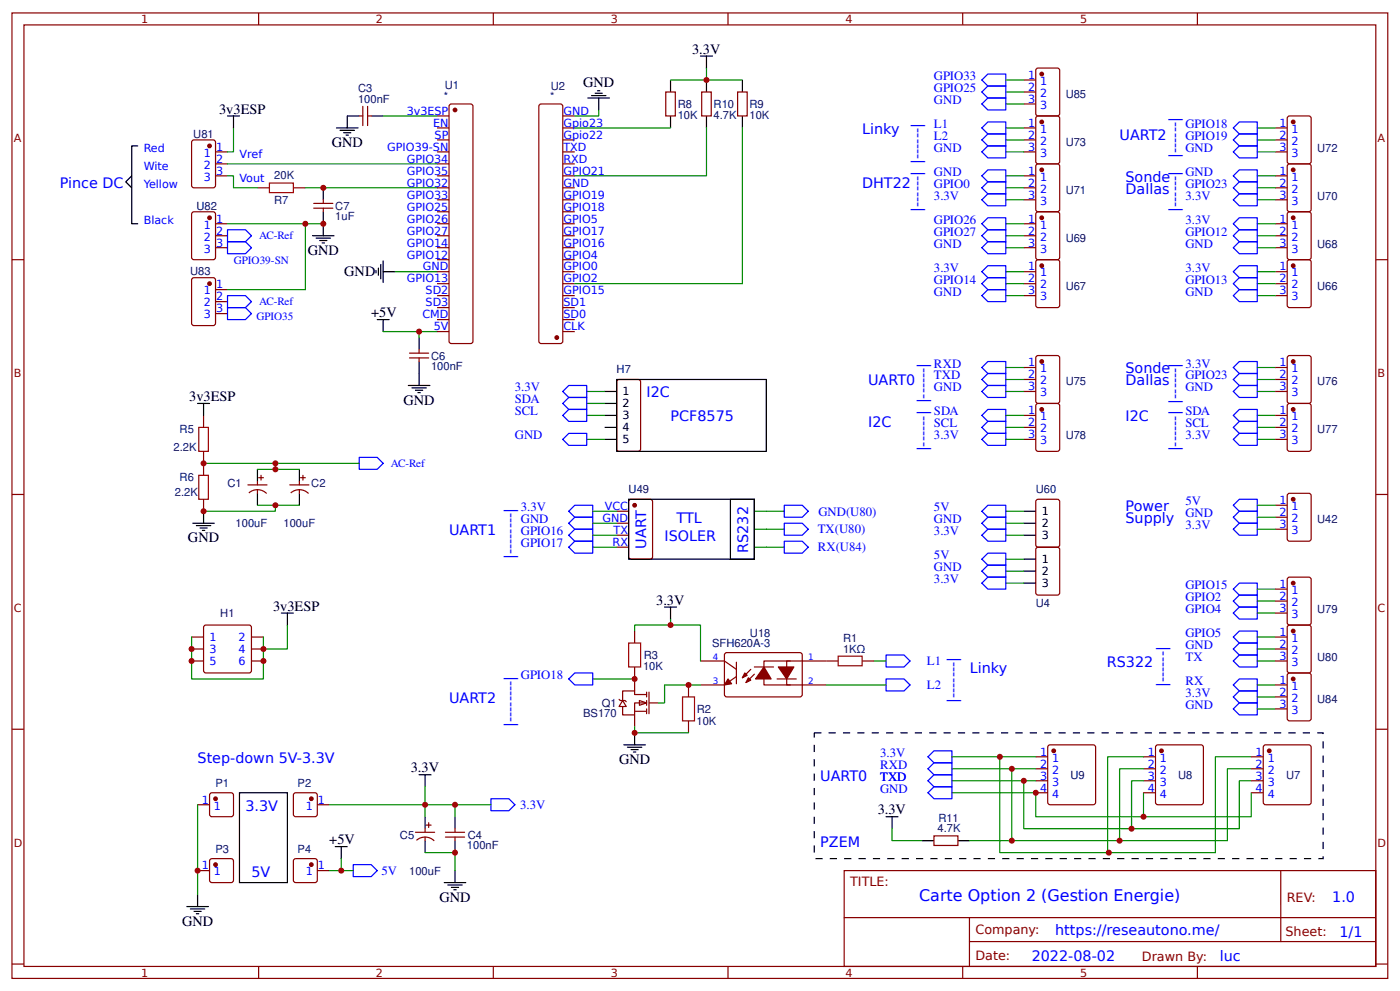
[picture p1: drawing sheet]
<svg xmlns="http://www.w3.org/2000/svg" width="309mm" height="219mm" viewBox="0 0 309 219" stroke-linecap="round" stroke-linejoin="round" font-family="sans-serif">
<g fill="none" stroke="#800" stroke-width=".26">
<path d="M2.6 2.9h304.1v213.2h-304.1zM5.3 5.5h298.7v208h-298.7zM57.1 2.9v2.6M109 2.9v2.6M160.9 2.9v2.6M212.7 2.9v2.6M226.2 17.7h2.7M228.9 15.3l.5-.3h4.2l.5 .3 .1 9.8-.3 .4-4.5 .1-.5-.2zM264.6 2.9v2.6M42.6 31l4.5-.1 .5 .3v9.8l-.2 .4-4.5 .1-.5-.3-.1-9.8zM47.6 33.5h2.7M47.6 36.2h2.7"/>
<path d="M47.6 38.8h2.7M79.4 25.6h.8M80.2 23.5v4.2M81.2 25.6h.8M81.2 23.5v4.2M96.6 25.6h2.6M96.6 28.3h2.6M96.6 30.9h2.6M96.6 33.5h2.6M96.6 36.2h2.6M96.6 38.8h2.6M99.5 23h4.5h.2l.3 .5v51.9l-.3 .4-.2 .1h-4.3l-.2-.1-.3-.4v-51.9z"/>
<path d="M119.1 23.2l.5-.2h4.2h.3l.3 .5v51.9l-.3 .4-.3 .1h-4.2l-.3-.1-.2-.4zM124.4 25.6h2.6M124.4 28.3h2.6M124.4 30.9h2.6M124.4 33.5h2.6M124.4 36.2h2.6M124.4 38.8h2.6M147.1 20.3h2.1v5.3h-2.1zM155 20.3h2.2v5.3h-2.2zM163 20.3h2.1v5.3h-2.1zM226.2 28.3h2.7M226.2 30.9h2.7"/>
<path d="M226.2 33.5h2.7M226.2 38.8h2.7M226.2 20.3h2.7M226.2 23h2.7M228.9 25.9l.5-.3h4.2l.5 .3 .1 9.8-.3 .4-4.5 .1-.5-.3zM228.9 36.5l.5-.3h4.2l.5 .3 .1 9.7-.3 .5-4.5 .1-.5-.3zM281.8 28.3h2.6M281.8 30.9h2.6M281.8 33.5h2.6M281.8 38.8h2.6M284.5 36.5l.5-.3h4.2l.4 .3 .1 9.7-.2 .5-4.5 .1-.5-.3zM284.5 25.9l.5-.3h4.2l.4 .3 .1 9.8-.2 .4-4.5 .1-.5-.3z"/>
<path d="M2.6 57.4h2.7M42.4 47l.5-.2h4.2l.5 .2v9.8l-.2 .5-4.5 .1-.5-.3zM47.6 49.4h2.7M47.6 52.1h2.7M47.6 54.7h2.7M56.9 41.5h2.6M64.8 41.5h2.7M69.3 44.9h4.3M69.3 46h4.3M71.4 44.1v.8M71.4 46v.8M96.6 57.4h2.6"/>
<path d="M96.6 41.5h2.6M96.6 44.1h2.6M96.6 46.8h2.6M96.6 49.4h2.6M96.6 52.1h2.6M96.6 54.7h2.6M124.4 57.4h2.6M124.4 41.5h2.6M124.4 44.1h2.6M124.4 46.8h2.6M124.4 49.4h2.6M124.4 52.1h2.6"/>
<path d="M124.4 54.7h2.6M226.2 41.5h2.7M226.2 44.1h2.7M226.2 49.4h2.7M226.2 52.1h2.7M226.2 54.7h2.7M228.9 47l.5-.2h4.2l.5 .2 .1 9.8-.3 .5-4.5 .1-.5-.3zM228.9 57.6l.5-.2h4.2l.5 .2 .1 9.8-.3 .5h-4.5l-.5-.2zM281.8 41.5h2.6M281.8 44.1h2.6M281.8 49.4h2.6M281.8 52.1h2.6"/>
<path d="M281.8 54.7h2.6M284.5 57.6l.5-.2h4.2l.4 .2 .1 9.8-.2 .5h-4.5l-.5-.2zM284.5 47l.5-.2h4.2l.4 .2 .1 9.8-.2 .5-4.5 .1-.5-.3zM304 57.4h2.7M42.4 61.6l.5-.3h4.2l.5 .3v9.8l-.2 .4-4.5 .1-.5-.2zM47.6 64h2.7M47.6 66.6h2.7M47.6 69.3h2.7M90.5 78h4.2M90.5 79.1h4.2M92.6 77.2v.8M92.6 79.1v.8"/>
<path d="M96.6 60h2.6M96.6 62.7h2.6M96.6 65.3h2.6M96.6 67.9h2.6M96.6 70.6h2.6M96.6 73.2h2.6M124.4 60h2.6M124.4 62.7h2.6M124.4 65.3h2.6M124.4 67.9h2.6M124.4 70.6h2.6M124.4 73.2h2.6"/>
<path d="M226.2 60h2.7M226.2 62.7h2.7M226.2 65.3h2.7M228.9 78.8l.5-.3h4.2l.5 .3 .1 9.8-.3 .4-4.5 .1-.5-.2zM281.8 60h2.6M281.8 62.7h2.6M281.8 65.3h2.6M284.5 78.8l.5-.3h4.2l.4 .3 .1 9.8-.2 .4-4.5 .1-.5-.2zM45 91.8v2.6M45 99.7v5.3M136.5 83.9l4.5-.1 .5 .3 .1 15.1-.3 .4-4.5 .1-.5-.3v-15.1zM226.2 91.8h2.7"/>
<path d="M226.2 94.4h2.7M226.2 97h2.7M226.2 81.2h2.7M226.2 83.8h2.7M226.2 86.5h2.7M228.9 89.4l.5-.3h4.2l.5 .3 .1 9.8-.3 .4-4.5 .1-.5-.3zM281.8 91.8h2.6M281.8 94.4h2.6M281.8 97h2.6M281.8 81.2h2.6M281.8 83.8h2.6M281.8 86.5h2.6"/>
<path d="M284.5 89.4l.5-.3h4.2l.4 .3 .1 9.8-.2 .4-4.5 .1-.5-.3zM2.6 109.2h2.7M45 110.3v2.6M54.8 107.1h4.2M55 108.9a2.85 2.85 0 0 1 3.9 .1M56.9 106.3v.8M56.9 108.2v.8M57.1 105.5h1.1M57.7 105v1M64 107.1h4.3M64.2 108.9a2.85 2.85 0 0 1 4 .1M66.1 106.3v.8"/>
<path d="M66.1 108.2v.8M66.4 105.5h1.1M66.9 105v1M136.3 112.9h2.6M136.3 115.6h2.6M136.3 118.2h2.6M139.2 110.4l4.5-.1 .4 .2 .1 12.5-.3 .4-4.5 .1-.4-.3-.1-12.4zM228.9 110.5l.5-.2h4.2l.5 .2 .1 9.8-.3 .5-4.5 .1-.5-.3zM281.8 111.6h2.6M281.8 114.2h2.6M281.8 116.9h2.6M284.5 109.2l.5-.2h4.2l.4 .2 .1 9.8-.2 .5h-4.5l-.5-.2z"/>
<path d="M304 109.2h2.7M45.2 138.1h9.8l.5 .2 .1 9.8-.3 .5h-9.8l-.4-.2-.1-9.8zM136.3 120.9h2.6M140.2 139.4v2.6M228.9 121.1l.5-.2h4.2l.5 .2 .1 9.8-.3 .5h-4.5l-.5-.2zM281.8 130.1h2.6M281.8 132.8h2.6M281.8 135.4h2.6M284.5 127.7l.5-.2h4.2l.4 .2 .1 9.8-.2 .5-4.5 .1-.5-.3zM284.5 138.3l.5-.2h4.2l.4 .2 .1 9.8-.2 .5h-4.5l-.5-.2zM42.3 140.7h2.7M42.3 143.4h2.7"/>
<path d="M42.3 146h2.7M55.6 140.7h2.6M55.6 143.4h2.6M55.6 146h2.6M140.2 147.3v2.7M152.1 151.3v2.6M152.1 159.2v2.7M281.8 140.7h2.6M281.8 143.4h2.6M281.8 146h2.6M281.8 151.3h2.6M281.8 153.9h2.6"/>
<path d="M281.8 156.6h2.6M284.5 148.9l.5-.3h4.2l.4 .3 .1 9.8-.2 .5h-4.5l-.5-.2zM2.6 161.1h2.7M43.7 177.7h2.6M46.4 175.4l.4-.3 4.5 .1 .3 .4-.1 4.5-.4 .3-4.5-.1-.3-.4zM65.1 175.2l4.5-.1 .4 .3 .1 4.5-.2 .4-4.5 .1-.5-.3-.1-4.5zM70.1 177.7h2.7M228.9 167.2h2.6M228.9 169.8h2.6M228.9 172.5h2.6M228.9 175.1h2.6M231.6 164.8l.4-.3h9.6l.4 .3 .1 12.4-.3 .5h-9.8l-.4-.2z"/>
<path d="M252.7 167.2h2.6M252.7 169.8h2.6M252.7 172.5h2.6M252.7 175.1h2.6M255.4 164.8l.5-.3h9.5l.4 .3 .1 12.4-.3 .5h-9.7l-.5-.2zM276.5 167.2h2.6M276.5 169.8h2.6M276.5 172.5h2.6M276.5 175.1h2.6M279.2 164.8l.5-.3h9.5l.4 .3 .1 12.4-.2 .5h-9.8l-.5-.2zM304 161.1h2.7M43.7 192.3h2.6"/>
<path d="M46.6 189.7h4.5l.4 .2 .1 4.5-.3 .5h-4.5l-.4-.2-.1-4.5zM65.1 189.7h4.5l.4 .2 .1 4.5-.2 .5h-4.5l-.5-.2-.1-4.5zM70.1 192.3h2.7M91.8 183.8h4.2M92 185.6a2.85 2.85 0 0 1 4 .1M93.9 183v.8M93.9 184.9v.8M94.2 182.2h1M94.7 181.7v1.1M98.4 184.9h4.3M98.4 183.8h4.3M100.5 183v.8"/>
<path d="M100.5 184.9v.8M186.5 192.3h117.5v21.2h-117.5zM206.4 184.6h5.3v2.1h-5.3zM283 192.3v15.7M2.6 212.9h2.7M57.1 213.5v2.6M109 213.5v2.6M160.9 213.5v2.6M186.6 202.7h117.3M212.7 213.5v2.6M214.2 208h89.7M214.2 202.7v10.6"/>
<path d="M264.6 213.5v2.6M304 212.9h2.7"/>
</g>
<g fill="#800" stroke="#800" stroke-width=".26">
<circle cx="100.5" cy="24.3" r=".4"/>
<circle cx="123" cy="74.6" r=".4"/>
<circle cx="46.3" cy="32.2" r=".4"/>
<circle cx="46.3" cy="48.1" r=".4"/>
<circle cx="46.3" cy="62.7" r=".4"/>
<circle cx="230.2" cy="16.4" r=".4"/>
<circle cx="230.2" cy="26.9" r=".4"/>
<circle cx="230.2" cy="37.5" r=".4"/>
<circle cx="230.2" cy="48.1" r=".4"/>
<circle cx="230.2" cy="58.7" r=".4"/>
<circle cx="285.7" cy="58.7" r=".4"/>
<circle cx="285.7" cy="48.1" r=".4"/>
<circle cx="285.7" cy="37.5" r=".4"/>
<circle cx="285.7" cy="26.9" r=".4"/>
<circle cx="230.2" cy="90.4" r=".4"/>
<circle cx="285.7" cy="90.4" r=".4"/>
<circle cx="285.7" cy="79.9" r=".4"/>
<circle cx="230.2" cy="79.9" r=".4"/>
<circle cx="285.7" cy="110.3" r=".4"/>
<circle cx="285.7" cy="128.8" r=".4"/>
<circle cx="285.7" cy="139.4" r=".4"/>
<circle cx="285.7" cy="150" r=".4"/>
<circle cx="47.6" cy="176.4" r=".4"/>
<circle cx="47.6" cy="191" r=".4"/>
<circle cx="68.8" cy="191" r=".4"/>
<circle cx="68.8" cy="176.4" r=".4"/>
<circle cx="140.2" cy="111.6" r=".4"/>
<circle cx="280.5" cy="165.8" r=".4"/>
<circle cx="256.6" cy="165.8" r=".4"/>
<circle cx="232.8" cy="165.8" r=".4"/>
</g>
<g fill="none" stroke="#000" stroke-width=".26">
<path d="M148.2 17.7v2.6M154.8 12.4h2.6M156.1 12.4v2.6M156.1 17.7v2.6M164 17.7v2.6M29.1 38.8l-1.3 1.4 1.3 1.3M30.4 32.2h-1.3v17.2h1.3M50.3 25.6h2.6M51.6 25.6v2.7M74.3 28.3h4.8M75.1 28.8h3.2M75.9 29.3h1.6"/>
<path d="M76.5 29.8h.5M79.4 25.6h-2.7v2.7M82 25.6h2.7M129.9 21.6h4.8M130.7 21.1h3.2M131.5 20.6h1.6M132 20.1h.6M132.3 21.6v2.7M148.2 25.6v2.7M156.1 25.6v2.7M164 25.6v2.7M69.1 52.1h4.7"/>
<path d="M69.8 52.6h3.2M70.6 53.1h1.6M71.2 53.7h.5M71.4 41.5v2.6M71.4 46.8v5.3M83.1 59.7v.6M83.6 59.2v1.6M84.1 58.4v3.2M84.7 57.6v4.8M83.3 70.6h2.7M84.7 70.6v2.6M84.7 60h2.6"/>
<path d="M92.6 74.6v2.6M92.6 79.9v5.2M43.7 89.1h2.6M45 89.1v2.7M90.2 85.1h4.8M91 85.7h3.2M91.8 86.2h1.6M92.3 86.7h.6M133.6 89.1h2.7M133.6 86.5h2.7M133.6 91.8h2.7M133.6 94.4h2.7"/>
<path d="M133.6 97h2.7M136.3 83.8h33v15.9h-33zM42.6 115.6h4.8M43.4 116.1h3.2M44.2 116.6h1.6M44.7 117.2h.5M45 112.9v2.7M56.9 103.7v2.6M56.9 109v2.6M66.1 103.7v2.6M66.1 109v2.6M138.9 110.3h27.8v13.2h-27.8z"/>
<path d="M161.4 110.3h5.3v13.2h-5.3zM226.2 115.6h2.7M226.2 118.2h2.7M226.2 112.9h2.7M62.2 135.4h2.6M63.5 135.4v2.7M226.2 128.8h2.7M226.2 123.5h2.7M226.2 126.2h2.7M52.9 175.1h10.6v19.8h-10.6zM92.6 171.1h2.6M93.9 171.1v2.7"/>
<path d="M43.7 197.6v2.6M74.1 187h2.6M75.4 187v2.7M93.9 180.4v2.6M93.9 185.7v2.6M98.2 194.9h4.7M99 195.5h3.1M99.7 196h1.6M100.3 196.5h.5M100.5 180.4v2.6M100.5 185.7v2.6M100.5 192.3v2.6"/>
<path d="M195.8 180.4h2.6M197.1 180.4v2.6M203.7 185.7h2.7M211.7 185.7h2.6M41.3 200.2h4.7M42.1 200.8h3.1M42.9 201.3h1.5M43.4 201.8h.5"/>
</g>
<g fill="none" stroke="#080" stroke-width=".26">
<path d="M156.1 15v2.7h-7.9M156.1 17.7h7.9M222.2 17.7h4M50.3 38.8h1.3v2.7h5.3M50.3 36.2h46.3M51.6 28.3v5.2h-1.3M84.7 25.6h11.9M127 28.3h21.2M132.3 24.3v1.3h-5.3M156.1 28.3v10.5h-29.1M164 28.3v34.4h-37M222.2 28.3h4"/>
<path d="M222.2 20.3h4M222.2 23h4M222.2 30.9h4M222.2 33.5h4M222.2 38.8h4M277.8 28.3h4M277.8 30.9h4M277.8 33.5h4M277.8 38.8h4M50.3 49.4h21.1M67.5 49.4v14.6h-17.2M67.5 41.5h29.1"/>
<path d="M222.2 49.4h4M222.2 41.5h4M222.2 44.1h4M222.2 52.1h4M222.2 54.7h4M277.8 49.4h4M277.8 41.5h4M277.8 44.1h4M277.8 52.1h4M277.8 54.7h4M84.7 73.2h11.9M87.3 60h9.3"/>
<path d="M92.6 73.2v1.4M222.2 60h4M222.2 62.7h4M222.2 65.3h4M277.8 60h4M277.8 62.7h4M277.8 65.3h4M129.6 97h4M129.6 91.8h4M129.6 86.5h4M129.6 89.1h4M222.2 97h4"/>
<path d="M222.2 94.4h4M222.2 91.8h4M222.2 86.5h4M222.2 83.8h4M222.2 81.2h4M277.8 97h4M277.8 94.4h4M277.8 91.8h4M277.8 86.5h4M277.8 83.8h4M277.8 81.2h4M45 102.3h34.4"/>
<path d="M56.9 103.7h9.2M56.9 111.6h9.2M60.9 111.6v1.3h-15.9M60.9 102.3v1.4M131 112.9h5.3M131 118.2h5.3M131 115.6h5.3M166.7 116.9h6.6M166.7 112.9h6.6M222.2 112.9h4M222.2 118.2h4M222.2 115.6h4"/>
<path d="M277.8 111.6h4M277.8 114.2h4M277.8 116.9h4M63.5 138.1v5.3h-5.3M131 120.9h5.3M166.7 120.9h6.6M222.2 128.8h4M222.2 126.2h4M222.2 123.5h4M277.8 135.4h4M277.8 132.8h4M277.8 130.1h4"/>
<path d="M42.3 140.7v9.3h15.9v-6.6M58.2 140.7v2.7M277.8 156.6h4M277.8 153.9h4M277.8 151.3h4M277.8 146h4M277.8 143.4h4M277.8 140.7h4M43.7 177.7v19.9M72.8 177.7h35.7M93.9 173.8v6.6M100.5 177.7v2.7"/>
<path d="M210.3 175.1h18.6v5.3h23.8M210.3 169.8h13.3M210.3 172.5h15.9M210.3 167.2h10.6M228.9 167.2h-8v21.1h24.1M228.9 169.8h-5.3v15.9h23.8M228.9 172.5h-2.7v10.5h23.8M252.7 167.2h-8v21.1h23.9v-21.1h7.9M252.7 169.8h-5.3v15.9h23.8v-15.9h5.3M252.7 172.5h-2.7v10.5h23.8v-10.5h2.7M252.7 175.1v5.3h23.8v-5.3M75.4 189.7v2.6h-2.6"/>
<path d="M75.4 192.3h2.7M93.9 188.3h6.6v4M197.1 183v2.7h6.6M214.3 185.7h9.3"/>
</g>
<path d="M59.5 40.4h5.3v2.1h-5.3zM43.9 94.4h2.1v5.3h-2.1zM43.9 105h2.1v5.3h-2.1zM138.9 142h2.7v5.3h-2.7zM150.8 153.9h2.7v5.3h-2.7z" fill="none" stroke="#a00000" stroke-width=".26"/>
<g fill="none" stroke="#00f" stroke-width=".26">
<path d="M218.3 16.4h3.9v2.6h-3.9l-1.3-1.3zM218.3 19h3.9v2.6h-3.9l-1.3-1.3zM217 23l1.3-1.4h3.9v2.7h-3.9zM218.3 26.9h3.9v2.7h-3.9l-1.3-1.3zM218.3 29.6h3.9v2.6h-3.9l-1.3-1.3zM218.3 32.2h3.9v2.7h-3.9l-1.3-1.4zM218.3 37.5h3.9v2.7h-3.9l-1.3-1.4zM272.5 30.9l1.3-1.3h4v2.6h-4zM272.5 38.8l1.3-1.3h4v2.7h-4zM273.8 26.9h4v2.7h-4l-1.3-1.3zM273.8 32.2h4v2.7h-4l-1.3-1.4zM50.3 53.4h3.9l1.4 1.3-1.4 1.3h-3.9z"/>
<path d="M50.3 50.7h3.9l1.4 1.4-1.4 1.3h-3.9zM218.3 40.2h3.9v2.6h-3.9l-1.3-1.3zM218.3 42.8h3.9v2.7h-3.9l-1.3-1.4zM218.3 48.1h3.9v2.6h-3.9l-1.3-1.3zM218.3 50.7h3.9v2.7h-3.9l-1.3-1.3zM218.3 53.4h3.9v2.6h-3.9l-1.3-1.3zM218.3 58.7h3.9v2.6h-3.9l-1.3-1.3zM272.5 44.1l1.3-1.3h4v2.7h-4zM272.5 54.7l1.3-1.3h4v2.6h-4zM273.8 40.2h4v2.6h-4l-1.3-1.3zM273.8 48.1h4v2.6h-4l-1.3-1.3zM273.8 50.7h4v2.7h-4l-1.3-1.3z"/>
<path d="M273.8 58.7h4v2.6h-4l-1.3-1.3zM50.3 67.9h3.9l1.4 1.4-1.4 1.3h-3.9zM50.3 65.3h3.9l1.4 1.3-1.4 1.3h-3.9zM218.3 61.3h3.9v2.7h-3.9l-1.3-1.3zM218.3 64h3.9v2.6h-3.9l-1.3-1.3zM218.3 79.9h3.9v2.6h-3.9l-1.3-1.3zM272.5 62.7l1.3-1.4h4v2.7h-4zM273.8 64h4v2.6h-4l-1.3-1.3zM273.8 79.9h4v2.6h-4l-1.3-1.3zM124.4 97l1.3-1.3h3.9v2.7h-3.9zM125.7 87.8h3.9v2.6h-3.9l-1.3-1.3zM125.7 90.4h3.9v2.7h-3.9l-1.3-1.3z"/>
<path d="M125.7 85.1h3.9v2.7h-3.9l-1.3-1.3zM218.3 95.7h3.9v2.7h-3.9l-1.3-1.4zM218.3 93.1h3.9v2.6h-3.9l-1.3-1.3zM218.3 90.4h3.9v2.7h-3.9l-1.3-1.3zM218.3 85.1h3.9v2.7h-3.9l-1.3-1.3zM218.3 82.5h3.9v2.6h-3.9l-1.3-1.3zM272.5 91.8l1.3-1.4h4v2.7h-4zM272.5 94.4l1.3-1.3h4v2.6h-4zM273.8 85.1h4v2.7h-4l-1.3-1.3zM273.8 82.5h4v2.6h-4l-1.3-1.3zM273.8 95.7h4v2.7h-4l-1.3-1.4zM79.4 101h3.9l1.4 1.3-1.4 1.4h-3.9z"/>
<path d="M127 116.9h4v2.6h-4l-1.3-1.3zM127 114.2h4v2.7h-4l-1.3-1.3zM127 111.6h4v2.6h-4l-1.3-1.3zM127 119.5h4v2.7h-4l-1.3-1.3zM173.3 111.6h4l1.3 1.3-1.3 1.3h-4zM173.3 119.5h4l1.3 1.4-1.3 1.3h-4zM173.3 115.6h4l1.3 1.3-1.3 1.3h-4zM218.3 111.6h3.9v2.6h-3.9l-1.3-1.3zM218.3 114.2h3.9v2.7h-3.9l-1.3-1.3zM218.3 116.9h3.9v2.6h-3.9l-1.3-1.3zM272.5 114.2l1.3-1.3h4v2.7h-4zM272.5 111.6l1.3-1.3h4v2.6h-4z"/>
<path d="M273.8 115.6h4v2.6h-4l-1.3-1.3zM218.3 122.2h3.9v2.6h-3.9l-1.3-1.3zM218.3 124.8h3.9v2.7h-3.9l-1.3-1.3zM218.3 127.5h3.9v2.6h-3.9l-1.3-1.3zM272.5 135.4l1.3-1.3h4v2.6h-4zM272.5 130.1l1.3-1.3h4v2.6h-4zM273.8 139.4h4v2.6h-4l-1.3-1.3zM273.8 131.4h4v2.7h-4l-1.3-1.3zM272.5 153.9l1.3-1.3h4v2.7h-4zM272.5 151.3l1.3-1.3h4v2.6h-4zM272.5 146l1.3-1.3h4v2.6h-4zM272.5 143.4l1.3-1.4h4v2.7h-4z"/>
<path d="M273.8 155.3h4v2.6h-4l-1.3-1.3zM108.5 176.4h3.9l1.4 1.3-1.4 1.4h-3.9zM206.4 168.5h3.9v2.6h-3.9l-1.3-1.3zM206.4 171.1h3.9v2.7h-3.9l-1.3-1.3zM206.4 173.8h3.9v2.6h-3.9l-1.3-1.3zM206.4 165.8h3.9v2.7h-3.9l-1.3-1.3zM78.1 191h3.9l1.3 1.3-1.3 1.3h-3.9z"/>
</g>
<path d="M179.9 161.9h112.5v27.8h-112.5z" fill="none" stroke="#000" stroke-width=".26" stroke-dasharray="1.6 1.6" stroke-linecap="butt"/>
<path d="M141.3 154.7l1.6 .6-1.6 .5z" fill="#fefefe" stroke="#800" stroke-width=".26"/>
<g fill="none" stroke="#800" stroke-width=".26">
<path d="M136.8 154.5l.3 .2h1l.3 .3M137.6 154.7l.8 1.4h-1.6zM140.2 157.1h2.7M140.2 150v2.6M140.2 157.9v2.6M142.9 153.4h-2.7v-.8h-2.6v2.1M142.9 155.3h-2.7v2.6h-2.6v-1.8M142.9 152.9v1M142.9 154.7v1.1M142.9 156.6v1M143.4 152.9v4.7M143.4 155.3h2.1"/>
<path d="M154.8 146h5.3l2.6 1.8M160.3 144.2h16.7l.3 .5-.1 9-.5 .2h-16.4l-.2-.5v-8.7zM162.7 149.4l-2.6 1.9h-5.3M162.7 146.3v4.7M165.9 147.8l-1.9 1.9M166.7 148.9l-1.9 1.9M166.7 147.3h4.2M171.7 150h4.2M174.6 146h-5.8v5.3h5.8M185.2 146h-11.4v5.3h8.8M190.5 146h2.6"/>
</g>
<g fill="#800" stroke="#800" stroke-width=".26">
<path d="M160.9 150l.8 1-1.6 .3z"/>
<path d="M165.4 149.7l.5 .5-1.1 .6z"/>
<path d="M164.6 148.6l.5 .6-1.1 .5z"/>
<path d="M172 147.3h3.4l-1.6 2.7z"/>
<path d="M168.8 147.3l1.6 2.7h-3.4z"/>
</g>
<path d="M185.2 144.9h5.3v2.2h-5.3z" fill="none" stroke="#a00000" stroke-width=".26"/>
<path d="M127 148.6h4v2.7h-4l-1.3-1.3zM195.8 144.7h4l1.3 1.3-1.3 1.3h-4zM195.8 150h4l1.3 1.3-1.3 1.3h-4z" fill="none" stroke="#00f" stroke-width=".26"/>
<path d="M140.2 139.4v-1.3h14.6v7.9M148.2 136.7v1.4M131 150h9.2M154.8 151.3h-8v4h-1.3M182.6 151.3h13.2M193.1 146h2.7M140.2 160.5v1.4h11.9" fill="none" stroke="#080" stroke-width=".26"/>
<path d="M146.8 134.1h2.7M148.2 134.1v2.6M137.8 164.5h4.8M138.6 165h3.2M139.4 165.6h1.6M140 166.1h.5M140.2 161.9v2.6" fill="none" stroke="#000" stroke-width=".26"/>
<g fill="#c00">
<circle cx="71.4" cy="49.4" r=".66"/>
<circle cx="71.4" cy="41.5" r=".66"/>
<circle cx="67.5" cy="49.4" r=".66"/>
<circle cx="45" cy="102.3" r=".66"/>
<circle cx="60.9" cy="103.7" r=".66"/>
<circle cx="60.9" cy="102.3" r=".66"/>
<circle cx="45" cy="112.9" r=".66"/>
<circle cx="60.9" cy="111.6" r=".66"/>
<circle cx="42.3" cy="143.4" r=".66"/>
<circle cx="42.3" cy="146" r=".66"/>
<circle cx="58.2" cy="143.4" r=".66"/>
<circle cx="58.2" cy="146" r=".66"/>
<circle cx="43.7" cy="192.3" r=".66"/>
<circle cx="100.5" cy="177.7" r=".66"/>
<circle cx="93.9" cy="177.7" r=".66"/>
<circle cx="100.5" cy="188.3" r=".66"/>
<circle cx="156.1" cy="17.7" r=".66"/>
<circle cx="75.4" cy="192.3" r=".66"/>
<circle cx="245" cy="188.3" r=".66"/>
<circle cx="247.4" cy="185.7" r=".66"/>
<circle cx="250" cy="183" r=".66"/>
<circle cx="252.7" cy="180.4" r=".66"/>
<circle cx="226.2" cy="172.5" r=".66"/>
<circle cx="223.6" cy="169.8" r=".66"/>
<circle cx="220.9" cy="167.2" r=".66"/>
<circle cx="228.9" cy="175.1" r=".66"/>
<circle cx="223.6" cy="185.7" r=".66"/>
<circle cx="92.6" cy="73.2" r=".66"/>
<circle cx="152.1" cy="151.3" r=".66"/>
<circle cx="140.2" cy="150" r=".66"/>
<circle cx="148.2" cy="138.1" r=".66"/>
<circle cx="140.2" cy="161.9" r=".66"/>
</g>
<text font-size="3.5" fill="#00f" x="203.1" y="199.1">Carte Option 2 (Gestion Energie)</text>
<g font-size="3.2">
<text x="152.9" y="11.9">3.3V</text>
<text x="128.9" y="19.3">GND</text>
<text x="48.4" y="25.1">3v3ESP</text>
<text x="73.3" y="32.5">GND</text>
<text x="68" y="56.3">GND</text>
<text x="76.1" y="61.1">GND</text>
<text x="82" y="70.1">+5V</text>
<text x="41.8" y="88.6">3v3ESP</text>
<text x="89.2" y="89.4">GND</text>
<text x="41.5" y="119.8">GND</text>
<text x="60.3" y="134.9">3v3ESP</text>
<text x="145" y="133.6">3.3V</text>
<text x="90.8" y="170.6">3.3V</text>
<text x="136.8" y="168.8">GND</text>
<text x="193.9" y="179.9">3.3V</text>
<text x="72.8" y="186.5">+5V</text>
<text x="97.1" y="199.2">GND</text>
<text x="40.2" y="204.5">GND</text>
</g>
<g font-size="3.2" fill="#00f">
<text x="190.5" y="29.6">Linky</text>
<text x="247.4" y="30.8">UART2</text>
<text x="260.6" y="34.9" transform="rotate(-90 260.6 34.9)">|------|</text>
<text x="13.2" y="41.5">Pince DC</text>
<text x="190.5" y="41.5">DHT22</text>
<text x="248.7" y="40.2">Sonde</text>
<text x="203.7" y="46.8" transform="rotate(-90 203.7 46.8)">|------| |------|</text>
<text x="248.7" y="42.8">Dallas</text>
<text x="260.6" y="46.8" transform="rotate(-90 260.6 46.8)">|------|</text>
<text x="248.7" y="82.5">Sonde</text>
<text x="142.9" y="87.8">I2C</text>
<text x="191.8" y="85.1">UART0</text>
<text x="248.7" y="85.1">Dallas</text>
<text x="148.2" y="93.1">PCF8575</text>
<text x="191.8" y="94.4">I2C</text>
<text x="248.7" y="93.1">I2C</text>
<text x="205.1" y="99.7" transform="rotate(-90 205.1 99.7)">|------| |------|</text>
<text x="260.6" y="99.7" transform="rotate(-90 260.6 99.7)">|------| |------|</text>
<text x="248.7" y="112.9">Power</text>
<text x="99.2" y="118.2">UART1</text>
<text x="146.8" y="119.5">ISOLER</text>
<text x="149.5" y="115.6">TTL</text>
<text x="248.7" y="115.6">Supply</text>
<text x="113.8" y="123.5" transform="rotate(-90 113.8 123.5)">|--------|</text>
<text x="142.8" y="121.2" transform="rotate(-90 142.8 121.2)">UART</text>
<text x="165.3" y="122.1" transform="rotate(-90 165.3 122.1)">RS232</text>
<text x="214.3" y="148.6">Linky</text>
<text x="244.6" y="147.3">RS322</text>
<text x="99.2" y="155.3">UART2</text>
<text x="211.7" y="155.3" transform="rotate(-90 211.7 155.3)">|-------|</text>
<text x="257.9" y="151.8" transform="rotate(-90 257.9 151.8)">|------|</text>
<text x="113.8" y="160.5" transform="rotate(-90 113.8 160.5)">|--------|</text>
<text x="43.7" y="168.5">Step-down 5V-3.3V</text>
<text x="181.2" y="172.5">UART0</text>
<text x="54.2" y="179.1">3.3V</text>
<text x="181.2" y="187">PZEM</text>
<text x="55.6" y="193.6">5V</text>
<text x="294.4" y="199.2">1.0</text>
<text x="233.2" y="206.4">https://reseautono.me/</text>
<text x="296" y="207">1/1</text>
<text x="228" y="212.3">2022-08-02</text>
<text x="269.5" y="212.2">luc</text>
</g>
<g font-size="2.8" fill="#00f">
<text x="206.4" y="17.7">GPIO33</text>
<text x="206.4" y="20.3">GPIO25</text>
<text x="206.4" y="23">GND</text>
<text x="206.4" y="28.3">L1</text>
<text x="261.9" y="28.3">GPIO18</text>
<text x="206.4" y="33.5">GND</text>
<text x="206.4" y="30.9">L2</text>
<text x="261.9" y="30.9">GPIO19</text>
<text x="261.9" y="33.5">GND</text>
<text x="206.4" y="38.8">GND</text>
<text x="206.4" y="41.5">GPIO0</text>
<text x="261.9" y="38.8">GND</text>
<text x="261.9" y="41.5">GPIO23</text>
<text x="206.4" y="44.1">3.3V</text>
<text x="261.9" y="44.1">3.3V</text>
<text x="206.4" y="49.4">GPIO26</text>
<text x="206.4" y="52.1">GPIO27</text>
<text x="261.9" y="49.4">3.3V</text>
<text x="261.9" y="52.1">GPIO12</text>
<text x="206.4" y="54.7">GND</text>
<text x="261.9" y="54.7">GND</text>
<text x="206.4" y="60">3.3V</text>
<text x="206.4" y="62.7">GPIO14</text>
<text x="206.4" y="65.3">GND</text>
<text x="261.9" y="60">3.3V</text>
<text x="261.9" y="62.7">GPIO13</text>
<text x="261.9" y="65.3">GND</text>
<text x="206.4" y="83.8">TXD</text>
<text x="206.4" y="81.2">RXD</text>
<text x="261.9" y="83.8">GPIO23</text>
<text x="261.9" y="81.2">3.3V</text>
<text x="113.8" y="89.1">SDA</text>
<text x="113.8" y="86.5">3.3V</text>
<text x="206.4" y="86.5">GND</text>
<text x="261.9" y="86.5">GND</text>
<text x="113.8" y="91.8">SCL</text>
<text x="206.4" y="94.4">SCL</text>
<text x="206.4" y="91.8">SDA</text>
<text x="261.9" y="91.8">SDA</text>
<text x="261.9" y="94.4">SCL</text>
<text x="113.8" y="97">GND</text>
<text x="206.4" y="97">3.3V</text>
<text x="261.9" y="97">3.3V</text>
<text x="115.1" y="112.9">3.3V</text>
<text x="180.8" y="113.9">GND(U80)</text>
<text x="206.4" y="112.9">5V</text>
<text x="261.9" y="111.6">5V</text>
<text x="115.1" y="118.2">GPIO16</text>
<text x="115.1" y="115.6">GND</text>
<text x="180.7" y="117.8">TX(U80)</text>
<text x="206.4" y="115.6">GND</text>
<text x="206.4" y="118.2">3.3V</text>
<text x="261.9" y="116.9">3.3V</text>
<text x="261.9" y="114.2">GND</text>
<text x="115.1" y="120.9">GPIO17</text>
<text x="180.7" y="121.8">RX(U84)</text>
<text x="206.4" y="123.5">5V</text>
<text x="206.4" y="126.2">GND</text>
<text x="206.4" y="128.8">3.3V</text>
<text x="261.9" y="130.1">GPIO15</text>
<text x="261.9" y="135.4">GPIO4</text>
<text x="261.9" y="132.8">GPIO2</text>
<text x="261.9" y="143.4">GND</text>
<text x="261.9" y="140.7">GPIO5</text>
<text x="115.1" y="150">GPIO18</text>
<text x="204.8" y="147">L1</text>
<text x="261.9" y="146">TX</text>
<text x="204.8" y="152.3">L2</text>
<text x="261.9" y="153.9">3.3V</text>
<text x="261.9" y="151.3">RX</text>
<text x="261.9" y="156.6">GND</text>
<text x="194.5" y="167.2">3.3V</text>
<text x="194.5" y="169.8">RXD</text>
<text x="194.5" y="172.5">TXD</text>
<text x="115" y="178.7">3.3V</text>
<text x="194.5" y="175.1">GND</text>
<text x="84.3" y="193.2">5V</text>
</g>
<g font-size="2.8" fill="#800">
<text x="187.9" y="195.7">TITLE:</text>
<text x="284.3" y="199.2">REV:</text>
<text x="215.5" y="206.4">Company:</text>
<text x="284.1" y="206.9">Sheet:</text>
<text x="215.5" y="212.1">Date:</text>
<text x="252.3" y="212.2">Drawn By:</text>
</g>
<g font-size="2.5" fill="#800">
<text x="31.2" y="5.1">1</text>
<text x="83.1" y="5.1">2</text>
<text x="134.9" y="5.1">3</text>
<text x="186.8" y="5.1">4</text>
<text x="238.7" y="5.1">5</text>
<text x="3" y="31.4">A</text>
<text x="304.4" y="31.4">A</text>
<text x="3" y="83.3">B</text>
<text x="304.4" y="83.3">B</text>
<text x="3" y="135.1">C</text>
<text x="304.4" y="135.1">C</text>
<text x="3" y="187">D</text>
<text x="304.4" y="187">D</text>
<text x="31.2" y="215.7">1</text>
<text x="83.1" y="215.7">2</text>
<text x="134.9" y="215.7">3</text>
<text x="186.8" y="215.7">4</text>
<text x="238.7" y="215.7">5</text>
</g>
<g font-size="2.5" fill="#00f">
<text x="227.2" y="17.4">1</text>
<text x="227.2" y="20.1">2</text>
<text x="227.2" y="22.7">3</text>
<text x="229.8" y="18.7">1</text>
<text x="229.8" y="21.4">2</text>
<text x="89.9" y="25.3">3v3ESP</text>
<text x="95.7" y="28">EN</text>
<text x="124.5" y="28">Gpio23</text>
<text x="124.5" y="25.3">GND</text>
<text x="227.2" y="28">1</text>
<text x="229.8" y="24">3</text>
<text x="229.8" y="29.3">1</text>
<text x="282.7" y="28">1</text>
<text x="285.4" y="29.3">1</text>
<text x="31.7" y="33.5">Red</text>
<text x="45.1" y="34.6">1</text>
<text x="47.8" y="33.3">1</text>
<text x="47.8" y="35.9">2</text>
<text x="52.9" y="34.9">Vref</text>
<text x="85.6" y="33.3">GPIO39-SN</text>
<text x="89.9" y="35.9">GPIO34</text>
<text x="96" y="30.6">SP</text>
<text x="124.5" y="35.9">RXD</text>
<text x="124.5" y="33.3">TXD</text>
<text x="124.5" y="30.6">Gpio22</text>
<text x="227.2" y="30.6">2</text>
<text x="227.2" y="33.3">3</text>
<text x="229.8" y="32">2</text>
<text x="229.8" y="34.6">3</text>
<text x="282.7" y="30.6">2</text>
<text x="282.7" y="33.3">3</text>
<text x="285.4" y="32">2</text>
<text x="285.4" y="34.6">3</text>
<text x="31.7" y="37.5">Wite</text>
<text x="31.7" y="41.5">Yellow</text>
<text x="45.1" y="37.3">2</text>
<text x="45.1" y="39.9">3</text>
<text x="47.8" y="38.6">3</text>
<text x="52.9" y="40.2">Vout</text>
<text x="89.9" y="38.6">GPIO35</text>
<text x="89.9" y="41.2">GPIO32</text>
<text x="124.5" y="41.2">GND</text>
<text x="124.5" y="38.6">GPIO21</text>
<text x="227.2" y="38.6">1</text>
<text x="227.2" y="41.2">2</text>
<text x="229.8" y="39.9">1</text>
<text x="282.7" y="38.6">1</text>
<text x="282.7" y="41.2">2</text>
<text x="285.4" y="39.9">1</text>
<text x="89.9" y="43.9">GPIO33</text>
<text x="89.9" y="46.5">GPIO25</text>
<text x="124.5" y="46.5">GPIO18</text>
<text x="124.5" y="43.9">GPIO19</text>
<text x="227.2" y="43.9">3</text>
<text x="229.8" y="42.5">2</text>
<text x="229.8" y="45.2">3</text>
<text x="282.7" y="43.9">3</text>
<text x="285.4" y="42.5">2</text>
<text x="285.4" y="45.2">3</text>
<text x="31.7" y="49.4">Black</text>
<text x="45.1" y="50.5">1</text>
<text x="45.1" y="53.1">2</text>
<text x="47.8" y="49.2">1</text>
<text x="47.8" y="51.8">2</text>
<text x="57.2" y="52.9">AC-Ref</text>
<text x="89.9" y="49.2">GPIO26</text>
<text x="89.9" y="51.8">GPIO27</text>
<text x="124.5" y="51.8">GPIO17</text>
<text x="124.5" y="49.2">GPIO5</text>
<text x="227.2" y="49.2">1</text>
<text x="227.2" y="51.8">2</text>
<text x="229.8" y="50.5">1</text>
<text x="229.8" y="53.1">2</text>
<text x="282.7" y="49.2">1</text>
<text x="282.7" y="51.8">2</text>
<text x="285.4" y="50.5">1</text>
<text x="285.4" y="53.1">2</text>
<text x="45.1" y="55.8">3</text>
<text x="47.8" y="54.5">3</text>
<text x="51.7" y="58.3">GPIO39-SN</text>
<text x="89.9" y="54.5">GPIO14</text>
<text x="89.9" y="57.1">GPIO12</text>
<text x="93.4" y="59.7">GND</text>
<text x="124.5" y="59.7">GPIO0</text>
<text x="124.5" y="57.1">GPIO4</text>
<text x="124.5" y="54.5">GPIO16</text>
<text x="227.2" y="54.5">3</text>
<text x="227.2" y="59.7">1</text>
<text x="229.8" y="55.8">3</text>
<text x="282.7" y="59.7">1</text>
<text x="282.7" y="54.5">3</text>
<text x="285.4" y="55.8">3</text>
<text x="45.1" y="65">1</text>
<text x="47.8" y="63.7">1</text>
<text x="89.9" y="62.4">GPIO13</text>
<text x="94" y="65">SD2</text>
<text x="124.5" y="65">GPIO15</text>
<text x="124.5" y="62.4">GPIO2</text>
<text x="227.2" y="62.4">2</text>
<text x="227.2" y="65">3</text>
<text x="229.8" y="61.1">1</text>
<text x="229.8" y="63.7">2</text>
<text x="282.7" y="62.4">2</text>
<text x="282.7" y="65">3</text>
<text x="285.4" y="61.1">1</text>
<text x="285.4" y="63.7">2</text>
<text x="45.1" y="67.7">2</text>
<text x="45.1" y="70.3">3</text>
<text x="47.8" y="66.4">2</text>
<text x="47.8" y="69">3</text>
<text x="56.7" y="70.6">GPIO35</text>
<text x="57.2" y="67.4">AC-Ref</text>
<text x="93.3" y="70.3">CMD</text>
<text x="94" y="67.7">SD3</text>
<text x="124.5" y="70.3">SD0</text>
<text x="124.5" y="67.7">SD1</text>
<text x="229.8" y="66.4">3</text>
<text x="285.4" y="66.4">3</text>
<text x="95.8" y="73">5V</text>
<text x="124.5" y="73">CLK</text>
<text x="227.2" y="80.9">1</text>
<text x="227.2" y="83.6">2</text>
<text x="229.8" y="82.2">1</text>
<text x="282.7" y="80.9">1</text>
<text x="282.7" y="83.6">2</text>
<text x="285.4" y="82.2">1</text>
<text x="227.2" y="86.2">3</text>
<text x="229.8" y="84.9">2</text>
<text x="229.8" y="87.5">3</text>
<text x="282.7" y="86.2">3</text>
<text x="285.4" y="84.9">2</text>
<text x="285.4" y="87.5">3</text>
<text x="227.2" y="91.5">1</text>
<text x="227.2" y="94.1">2</text>
<text x="229.8" y="92.8">1</text>
<text x="229.8" y="95.5">2</text>
<text x="282.7" y="91.5">1</text>
<text x="282.7" y="94.1">2</text>
<text x="285.4" y="92.8">1</text>
<text x="285.4" y="95.5">2</text>
<text x="227.2" y="96.8">3</text>
<text x="229.8" y="98.1">3</text>
<text x="282.7" y="96.8">3</text>
<text x="285.4" y="98.1">3</text>
<text x="86.3" y="103.2">AC-Ref</text>
<text x="133.6" y="112.7">VCC</text>
<text x="282.7" y="111.3">1</text>
<text x="282.7" y="114">2</text>
<text x="285.4" y="112.7">1</text>
<text x="133.1" y="115.3">GND</text>
<text x="135.6" y="118">TX</text>
<text x="282.7" y="116.6">3</text>
<text x="285.4" y="115.3">2</text>
<text x="285.4" y="118">3</text>
<text x="135.4" y="120.6">RX</text>
<text x="282.7" y="129.9">1</text>
<text x="285.4" y="131.2">1</text>
<text x="282.7" y="132.5">2</text>
<text x="282.7" y="135.1">3</text>
<text x="285.4" y="133.8">2</text>
<text x="285.4" y="136.5">3</text>
<text x="46.3" y="141.5">1</text>
<text x="52.7" y="141.5">2</text>
<text x="282.7" y="140.4">1</text>
<text x="282.7" y="143.1">2</text>
<text x="285.4" y="141.8">1</text>
<text x="46.3" y="144.1">3</text>
<text x="46.3" y="146.8">5</text>
<text x="52.7" y="144.1">4</text>
<text x="52.7" y="146.8">6</text>
<text x="282.7" y="145.7">3</text>
<text x="285.4" y="144.4">2</text>
<text x="285.4" y="147.1">3</text>
<text x="282.7" y="151">1</text>
<text x="282.7" y="153.7">2</text>
<text x="285.4" y="152.3">1</text>
<text x="285.4" y="155">2</text>
<text x="282.7" y="156.3">3</text>
<text x="285.4" y="157.6">3</text>
<text x="229.8" y="166.9">1</text>
<text x="253.6" y="166.9">1</text>
<text x="277.4" y="166.9">1</text>
<text x="229.8" y="169.5">2</text>
<text x="229.8" y="172.2">3</text>
<text x="232.5" y="168.2">1</text>
<text x="232.5" y="170.9">2</text>
<text x="232.5" y="173.5">3</text>
<text x="253.6" y="169.5">2</text>
<text x="253.6" y="172.2">3</text>
<text x="256.3" y="168.2">1</text>
<text x="256.3" y="170.9">2</text>
<text x="256.3" y="173.5">3</text>
<text x="277.4" y="169.5">2</text>
<text x="277.4" y="172.2">3</text>
<text x="280.1" y="168.2">1</text>
<text x="280.1" y="170.9">2</text>
<text x="280.1" y="173.5">3</text>
<text x="44.6" y="177.5">1</text>
<text x="47.3" y="178.8">1</text>
<text x="67.6" y="178.8">1</text>
<text x="70.2" y="177.5">1</text>
<text x="229.8" y="174.8">4</text>
<text x="232.5" y="176.2">4</text>
<text x="253.6" y="174.8">4</text>
<text x="256.3" y="176.2">4</text>
<text x="277.4" y="174.8">4</text>
<text x="280.1" y="176.2">4</text>
<text x="44.6" y="192">1</text>
<text x="47.3" y="193.4">1</text>
<text x="67.6" y="193.4">1</text>
<text x="70.2" y="192">1</text>
</g>
<g font-size="2.5" fill="#000080">
<text x="79.1" y="22.7">100nF</text>
<text x="79.1" y="20.3">C3</text>
<text x="98.1" y="22.1">*</text>
<text x="98.3" y="19.6">U1</text>
<text x="121.5" y="22.2">*</text>
<text x="121.7" y="19.8">U2</text>
<text x="149.8" y="23.8">R8</text>
<text x="157.7" y="23.8">R10</text>
<text x="165.6" y="23.8">R9</text>
<text x="235.5" y="21.6">U85</text>
<text x="149.8" y="26.2">10K</text>
<text x="157.7" y="26.2">4.7K</text>
<text x="165.6" y="26.2">10K</text>
<text x="42.7" y="30.4">U81</text>
<text x="235.5" y="32.2">U73</text>
<text x="291" y="33.5">U72</text>
<text x="60.6" y="39.6">20K</text>
<text x="43.4" y="46.3">U82</text>
<text x="60.6" y="45">R7</text>
<text x="74.1" y="46.3">C7</text>
<text x="235.5" y="42.8">U71</text>
<text x="291" y="44.1">U70</text>
<text x="74.1" y="48.7">1uF</text>
<text x="235.5" y="53.4">U69</text>
<text x="291" y="54.7">U68</text>
<text x="42" y="60.8">U83</text>
<text x="235.5" y="64">U67</text>
<text x="291" y="64">U66</text>
<text x="95.2" y="81.8">100nF</text>
<text x="95.2" y="79.4">C6</text>
<text x="136.3" y="82.5">H7</text>
<text x="235.5" y="85.1">U75</text>
<text x="291" y="85.1">U76</text>
<text x="39.7" y="95.7">R5</text>
<text x="291" y="95.7">U77</text>
<text x="38.4" y="99.7">2.2K</text>
<text x="235.5" y="97">U78</text>
<text x="39.7" y="106.3">R6</text>
<text x="50.3" y="107.6">C1</text>
<text x="68.8" y="107.6">C2</text>
<text x="38.6" y="109.5">2.2K</text>
<text x="138.9" y="109">U49</text>
<text x="228.9" y="109">U60</text>
<text x="52.1" y="116.5">100uF</text>
<text x="62.6" y="116.5">100uF</text>
<text x="291" y="115.6">U42</text>
<text x="48.7" y="136.3">H1</text>
<text x="228.9" y="134.1">U4</text>
<text x="291" y="135.4">U79</text>
<text x="157.4" y="143">SFH620A-3</text>
<text x="165.7" y="140.6">U18</text>
<text x="186.3" y="141.8">R1</text>
<text x="142.1" y="147.9">10K</text>
<text x="142.3" y="145.6">R3</text>
<text x="186.3" y="144.1">1KΩ</text>
<text x="291" y="146">U80</text>
<text x="291" y="155.3">U84</text>
<text x="128.9" y="158.5">BS170</text>
<text x="133" y="156.1">Q1</text>
<text x="153.9" y="160.1">10K</text>
<text x="154" y="157.4">R2</text>
<text x="47.6" y="173.8">P1</text>
<text x="65.8" y="173.8">P2</text>
<text x="236.5" y="172">U9</text>
<text x="260.3" y="172">U8</text>
<text x="284.2" y="172">U7</text>
<text x="88.4" y="185.2">C5</text>
<text x="103.4" y="185.2">C4</text>
<text x="207.2" y="183.8">4.7K</text>
<text x="207.3" y="181.5">R11</text>
<text x="47.6" y="188.3">P3</text>
<text x="65.8" y="188.3">P4</text>
<text x="103.2" y="187.6">100nF</text>
<text x="90.4" y="193.2">100uF</text>
</g>
<g font-size="2.5">
<text x="137.6" y="87.3">1</text>
<text x="137.6" y="89.9">2</text>
<text x="137.6" y="92.6">3</text>
<text x="137.6" y="95.2">4</text>
<text x="137.6" y="97.8">5</text>
<text x="230.2" y="113.7">1</text>
<text x="230.2" y="119">3</text>
<text x="230.2" y="116.4">2</text>
<text x="230.2" y="124.3">1</text>
<text x="230.2" y="129.6">3</text>
<text x="230.2" y="126.9">2</text>
</g>
<g font-size="1.9" fill="#00f">
<text x="157.5" y="145.7">4</text>
<text x="178.6" y="145.7">1</text>
<text x="157.5" y="151">3</text>
<text x="178.6" y="151">2</text>
</g>
</svg>
